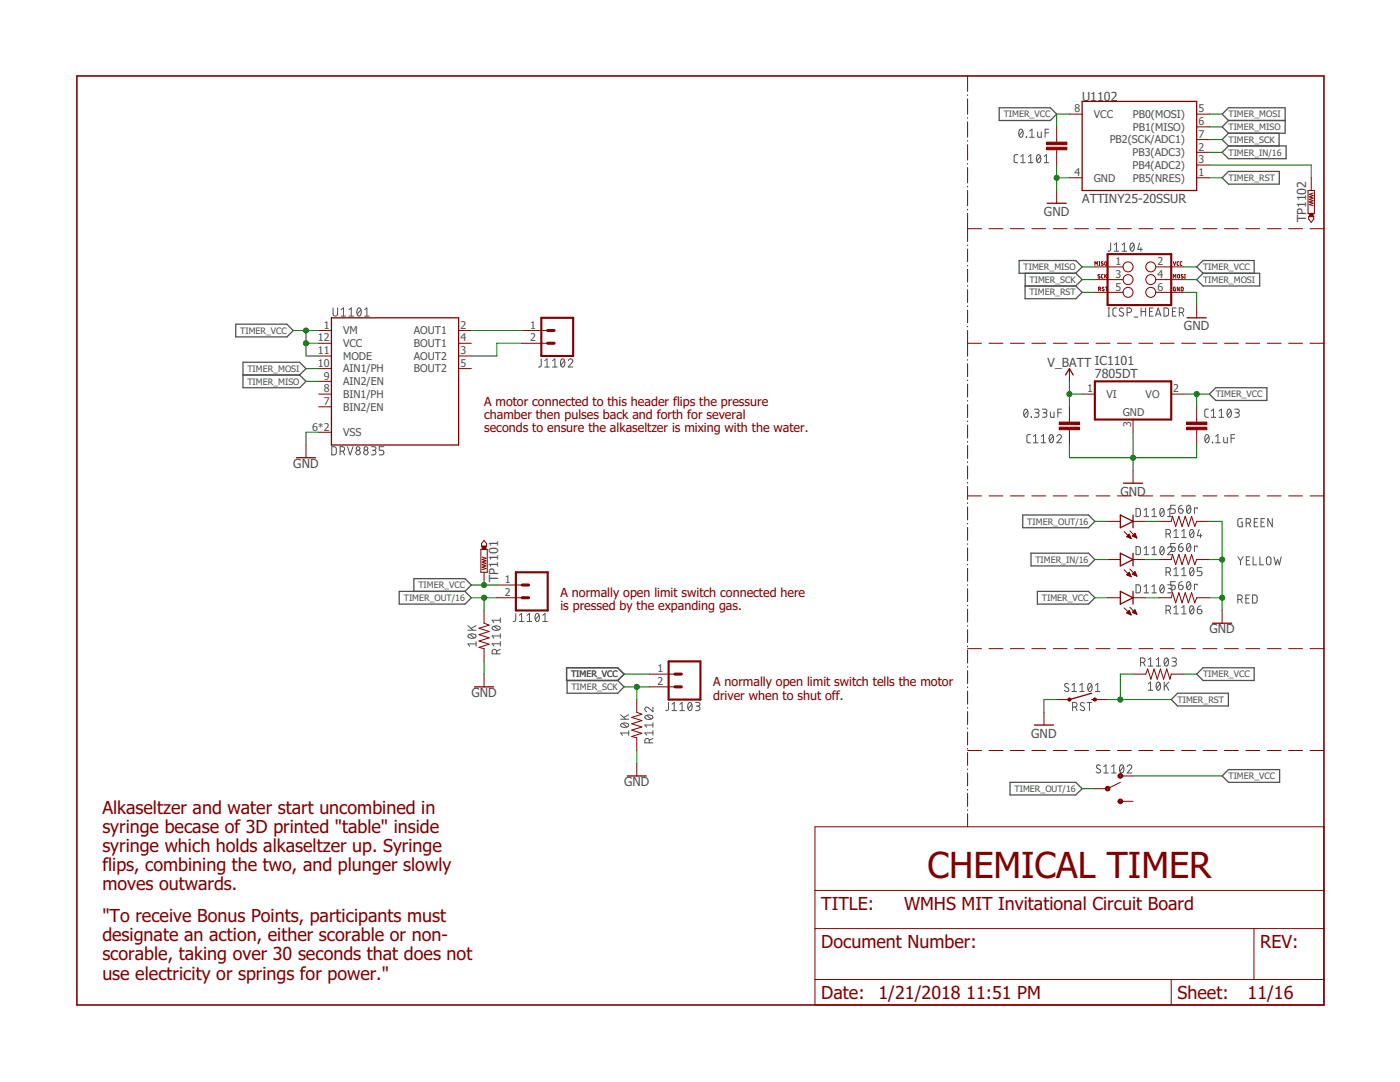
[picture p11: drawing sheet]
<svg xmlns="http://www.w3.org/2000/svg" width="279mm" height="216mm" viewBox="0 0 279 216" stroke-linecap="round" stroke-linejoin="round" font-family="sans-serif">
<g fill="none" stroke="#505050" stroke-width=".2">
<path d="M203.1 30.9h-.5l-.2 .3v1.1l.2 .1 .5 .1M203.5 25.9l.3-.1a.93 .93 0 0 1 0 1.6 .98 .98 0 0 1-.3-1.5zM203.7 32.5h.9M203.7 31.2l.5-.3v1.6M204.1 26.1l-.7 .9M204.8 27.3l.1 .1zM205.3 32.5h.9M205.3 31.2l.4-.3v1.6M205.5 27.4h.9M205.5 26.1l.5-.3v1.6M207 31l.3-.1a.95 .95 0 0 1 0 1.6 1 1 0 0 1-.3-1.5zM207.1 26.3v.9l.3 .2h.4v-1.1"/>
<path d="M207.6 31.2l-.7 .9M208.4 32.5h.9M208.4 31.2l.4-.3v1.6M208.6 26.5h.7M209.3 25.8h-.7v1.6M221.7 48.5l-.1 1.4-.2 .2h-.3M222.4 50.1h.9M222.4 48.9l.4-.4v1.6M223.9 50.1h.9M223.9 48.9l.5-.4v1.6M225.7 48.6l.3-.1a.97 .97 0 0 1 0 1.6 1.02 1.02 0 0 1-.3-1.5zM226.3 48.9l-.7 .9"/>
<path d="M227.4 48.5l-.3 1.3h.9M227.7 49.4v.7M66.5 61.4v1.2a.46 .46 0 0 0 .4 .5 .46 .46 0 0 0 .5-.5v-1.2M68.1 63.1h.9M68.1 61.8l.4-.4v1.7M69.6 63.1h.9M69.6 61.8l.5-.4v1.7M71.4 61.6l.2-.2a.95 .95 0 0 1 0 1.7 1.04 1.04 0 0 1-.2-1.5zM72 61.8l-.7 .9M72.8 63.1h.9M72.8 61.8l.4-.4v1.7M108 71.6v1.4l-.2 .2h-.3"/>
<path d="M108.7 73.2h.9M108.7 72l.5-.4v1.6M110.3 73.2h.9M110.3 72l.4-.4v1.6M112.1 71.7l.2-.1a.95 .95 0 0 1 0 1.6 1.04 1.04 0 0 1-.2-1.5zM112.6 72l-.7 .9M113.4 72a.44 .44 0 0 1 .6-.4 .44 .44 0 0 1 .2 .7l-.8 .9h.9M221.1 63.1h.4M221.1 61.4h.4M221.3 61.4v1.7M222.8 61.4l-.5 .1-.2 .3v1l.2 .3h.5M224.2 61.6l-.2-.1a.37 .37 0 0 0-.5 .1 .37 .37 0 0 0 .1 .5l.5 .3a.38 .38 0 0 1 .1 .5 .38 .38 0 0 1-.5 .2l-.3-.3"/>
<path d="M224.9 62.4h.5a.46 .46 0 0 0 .4-.5 .46 .46 0 0 0-.4-.5h-.5v1.7M226.4 63.3h.7M227.7 61.4v1.7M227.7 62.2h.9M228.6 61.4v1.7M229.4 62.2h.5M230.1 61.4h-.7v1.7h.7M230.6 63.1l.5-1.7 .6 1.7M230.7 62.7h.9M232.3 61.4l.6 .1 .3 .2v1.1l-.3 .2-.6 .1zM234 62.2h.5M234.7 61.4h-.7v1.7h.7"/>
<path d="M235.4 62.4h.4a.46 .46 0 0 0 .4-.5 .46 .46 0 0 0-.4-.5h-.4v1.7M235.9 62.4l.3 .7M66.2 89.1l.6 .1 .3 .2v.9l-.3 .4-.6 .1zM67.9 90h.4a.46 .46 0 0 0 .5-.4 .46 .46 0 0 0-.5-.5h-.4v1.7M68.4 90l.4 .8M69.3 89.1l.6 1.7 .5-1.7M74.1 89.1h.6a.36 .36 0 0 1 .3 .4 .36 .36 0 0 1-.3 .4h-.4M74.6 89.9a.46 .46 0 0 1 .4 .4 .46 .46 0 0 1-.4 .5h-.5M76.6 89.1h-.9v.8h.5a.46 .46 0 0 1 .4 .4 .46 .46 0 0 1-.4 .5h-.5M204.5 81.7l.2-.1a.95 .95 0 0 1 0 1.7 1.04 1.04 0 0 1-.2-1.6zM205.1 82l-.7 .9M205.7 86.7h-.6l-.2 .4 .1 1 .1 .2h.6"/>
<path d="M205.8 83.2l.1 .1zM206.2 88.3h.9M206.2 87.1l.5-.4v1.6M206.5 81.6h.5a.36 .36 0 0 1 .4 .4 .36 .36 0 0 1-.4 .4h-.3M206.9 82.4a.46 .46 0 0 1 .5 .4 .46 .46 0 0 1-.5 .5h-.4M207.8 88.3h.9M207.8 87.1l.5-.4v1.6M208 81.6h.6a.36 .36 0 0 1 .3 .4 .36 .36 0 0 1-.3 .4h-.4M208.5 82.4a.46 .46 0 0 1 .4 .4 .46 .46 0 0 1-.4 .5h-.5M209.6 86.8l.2-.1a.97 .97 0 0 1 0 1.6 1.02 1.02 0 0 1-.2-1.5zM209.6 82.2l.1 .9 .2 .2h.5v-1.1M210.2 87.1l-.8 .9"/>
<path d="M210.9 87.1a.44 .44 0 0 1 .7-.4 .44 .44 0 0 1 .1 .7l-.8 .9h.9M211.1 82.4h.7M211.8 81.6h-.7v1.7M240.6 86.8l.3-.1a.97 .97 0 0 1 0 1.6 1.02 1.02 0 0 1-.3-1.5zM241.2 81.6l-.6 .1-.2 .3 .1 1 .1 .2 .6 .1M241.2 87.1l-.7 .9M241.7 83.3h.9M241.7 82l.5-.4v1.7M241.9 88.2l.1 .1zM242.6 88.3h.9M242.6 87.1l.5-.4v1.6M243.3 83.3h.9"/>
<path d="M243.3 82l.5-.4v1.7M244.2 87.3v.9l.3 .1h.4v-1M245.1 81.7l.2-.1a.95 .95 0 0 1 0 1.7 1.04 1.04 0 0 1-.2-1.6zM245.7 82l-.8 .9M245.7 87.4h.7M246.4 86.7h-.7v1.6M246.4 81.6h.6a.36 .36 0 0 1 .3 .4 .36 .36 0 0 1-.3 .4h-.4M246.9 82.4a.46 .46 0 0 1 .4 .4 .46 .46 0 0 1-.4 .5h-.5M226.7 116.7h.6l.3 .3v1l-.3 .3h-.6zM226.7 109.1h.6l.3 .2v1.1l-.3 .3h-.6zM226.7 101.5h.6l.3 .2v1.1l-.3 .2-.6 .1zM228.3 118.3h.9"/>
<path d="M228.3 117.1l.5-.4v1.6M228.3 101.8l.5-.3v1.6M228.3 109.4l.5-.3v1.6M228.3 110.7h.9M228.3 103.1h.9M229.9 118.3h.9M229.9 117.1l.4-.4v1.6M229.9 101.8l.4-.3v1.6M229.9 109.4l.4-.3v1.6M229.9 110.7h.9M229.9 103.1h.9M231.6 116.8l.3-.1a.95 .95 0 0 1 0 1.6 1 1 0 0 1-.3-1.5z"/>
<path d="M231.6 109.2l.3-.1a.95 .95 0 0 1 0 1.6 1 1 0 0 1-.3-1.5zM231.6 101.6l.3-.1a.97 .97 0 0 1 0 1.6 1.03 1.03 0 0 1-.3-1.5zM232.3 117.1l-.8 .8M232.3 109.4l-.8 .9M232.3 101.8l-.8 .9M232.7 114.2h.5a.44 .44 0 0 0 .4-.5 .44 .44 0 0 0-.4-.4h-.5v1.6M232.7 106.5h.5a.44 .44 0 0 0 .4-.4 .44 .44 0 0 0-.4-.5h-.5v1.7M233 116.7h.6a.36 .36 0 0 1 .3 .4 .36 .36 0 0 1-.3 .3h-.4M233 109.4a.44 .44 0 0 1 .7-.3 .44 .44 0 0 1 .1 .7l-.8 .9h.9M233 103.1h.9M233 101.8l.5-.3v1.6M233.3 114.2l.3 .7"/>
<path d="M233.3 106.5l.3 .8M233.5 117.4a.44 .44 0 0 1 .4 .5 .44 .44 0 0 1-.4 .4h-.5M234.3 106l.4-.4v1.7M234.3 113.6l.4-.3v1.6M234.3 114.9h.9M234.3 107.3h.9M234.5 116.1h-.9v.7h.6a.45 .45 0 0 1 .4 .4 .45 .45 0 0 1-.4 .5h-.6M234.5 108.4h-.9v.8h.6a.45 .45 0 0 1 .4 .4 .45 .45 0 0 1-.4 .4h-.6M234.5 100.8h-.9v.7h.6a.46 .46 0 0 1 .4 .5 .46 .46 0 0 1-.4 .4h-.6M235.2 116.8h.6a.45 .45 0 0 1 .3 .5 .45 .45 0 0 1-.5 .4 .45 .45 0 0 1-.4-.5zM235.2 109.2h.6a.45 .45 0 0 1 .3 .5 .45 .45 0 0 1-.5 .3 .45 .45 0 0 1-.4-.4zM235.2 101.5h.6a.45 .45 0 0 1 .3 .5 .45 .45 0 0 1-.5 .4 .45 .45 0 0 1-.4-.4z"/>
<path d="M235.8 106l.5-.4v1.7M235.8 113.6l.5-.3v1.6M235.8 114.9h.9M235.8 107.3h.9M235.9 116.1l-.4 .1-.3 .6M235.9 108.4l-.4 .2-.3 .6M235.9 100.8l-.4 .1-.3 .6M237 116.2l.2-.1a.93 .93 0 0 1 0 1.6 1.02 1.02 0 0 1-.2-1.5zM237 108.5l.2-.1a.93 .93 0 0 1 0 1.6 1.02 1.02 0 0 1-.2-1.5zM237 100.9l.2-.1a.95 .95 0 0 1 0 1.6 1.06 1.06 0 0 1-.2-1.5zM237.6 116.4l-.7 .9M237.6 108.8l-.7 .9"/>
<path d="M237.6 101.2l-.7 .9M237.6 113.4l.2-.1a.95 .95 0 0 1 0 1.6 1 1 0 0 1-.2-1.5zM237.6 105.7l.2-.1a.95 .95 0 0 1 0 1.7 1 1 0 0 1-.2-1.6zM238.2 113.6l-.7 .9M238.2 106l-.7 .9M238.9 101.5v-.2h-.5v1.1M238.9 109.2v-.2h-.5v1M238.9 116.8v-.2h-.5v1.1M239.3 105.6l-.3 1.3h.9M239.6 106.5v.8M239.9 113.3h-.9v.7h.5a.45 .45 0 0 1 .4 .4 .45 .45 0 0 1-.4 .5h-.5M247 119.6h.5a.44 .44 0 0 0 .4-.4 .44 .44 0 0 0-.4-.5h-.5v1.6"/>
<path d="M247 111.1l.6 .8M247.6 119.6l.3 .7M247.6 111.9v.8M247.9 103.5h-.7l-.1 .2-.1 1 .2 .4h.7v-.9h-.3M248.1 111.1l-.5 .8M248.6 119.4h.6M248.7 104.4h.5a.44 .44 0 0 0 .4-.5 .44 .44 0 0 0-.4-.4h-.5v1.6M248.7 111.8h.6M249.2 104.4l.4 .7M249.4 118.7h-.8v1.6h.8M249.4 111.1h-.7v1.6h.7M250 118.7h.6l.2 .3 .1 .9-.3 .4h-.6z"/>
<path d="M250.1 111.1v1.6h.7M250.3 104.2h.5M251 103.5h-.7v1.6h.7M251.4 111.1v1.6h.8M251.7 104.2h.5M252.4 103.5h-.7v1.6h.7M252.9 111.2l.3-.1 .3 .1 .1 1.1a.44 .44 0 0 1-.4 .4 .44 .44 0 0 1-.4-.4zM253.9 103.5v1.6l-.9-1.6v1.6M254.3 111.1l.3 1.6 .4-1.1 .3 1.1 .4-1.6M93.4 125.8h1.6M93.4 124.8l1 1M93.5 126.7a1.02 1.02 0 0 1 1.5 .2 .97 .97 0 0 1-1.6 0z"/>
<path d="M93.7 126.6l1 .7M95 128.5h-1.6l.3 .4M95 128v.9M95 124.8l-1 .6M98.3 125.1a1.04 1.04 0 0 1 1.5 .2 .95 .95 0 0 1-1.6 0zM98.6 125l.9 .7M99.1 130.5v-.5a.46 .46 0 0 0-.4-.4 .46 .46 0 0 0-.5 .4v.5h1.6M99.8 128.5h-1.6l.4 .4M99.8 129.6l-.7 .3M99.8 123.3v.9M99.8 126.4v.9M99.8 128v.9"/>
<path d="M99.8 126.9h-1.6l.4 .4M99.8 123.8h-1.6l.4 .4M102.9 122.4v1.4l-.2 .2h-.3M103.6 124h.9M103.6 122.8l.5-.4v1.6M105.2 124h.9M105.2 122.8l.5-.4v1.6M107 122.5l.2-.1a.93 .93 0 0 1 0 1.6 1.02 1.02 0 0 1-.2-1.5zM107.6 122.8l-.8 .9M108.3 124h.9M108.3 122.8l.5-.4v1.6M213.2 136.5l-.2-.1a.38 .38 0 0 0-.5 .1 .38 .38 0 0 0 .1 .5l.5 .3a.41 .41 0 0 1 .1 .6 .41 .41 0 0 1-.6 0l-.2-.1"/>
<path d="M213.9 136.7l.5-.3v1.6M213.9 138h.9M215.5 138h.9M215.5 136.7l.4-.3v1.6M217.3 136.5l.2-.1a.97 .97 0 0 1 0 1.6 1.02 1.02 0 0 1-.2-1.5zM217.9 136.7l-.8 .9M218.6 138h.9M218.6 136.7l.5-.3v1.6M227.6 132.2h.5a.46 .46 0 0 0 .4-.5 .46 .46 0 0 0-.4-.4h-.5v1.6M228.2 132.2l.3 .7M229.2 136.5l.4-.4v1.6M229.2 137.7h.9"/>
<path d="M229.2 131.6l.4-.3v1.6M229.2 132.9h.9M230.8 132.9h.8M230.8 131.6l.4-.3v1.6M230.9 136.2l.3-.1a.95 .95 0 0 1 0 1.6 1.04 1.04 0 0 1-.3-1.5zM231.5 136.5l-.7 .9M232.3 136.1v1.6M232.5 131.4l.3-.1a.97 .97 0 0 1 0 1.6 1 1 0 0 1-.3-1.5zM232.7 121.8h.5a.44 .44 0 0 0 .4-.5 .44 .44 0 0 0-.4-.4h-.5v1.6M232.7 136.7l.6 1M233.1 131.6l-.7 .9M233.3 136.1l-1 1"/>
<path d="M233.3 121.8l.3 .7M233.9 131.3h.5a.37 .37 0 0 1 .4 .3 .37 .37 0 0 1-.4 .4h-.3M234.3 121.2l.4-.3v1.6M234.3 122.5h.9M234.3 132a.44 .44 0 0 1 .5 .5 .44 .44 0 0 1-.5 .4h-.4M235.8 122.5h.9M235.8 121.2l.5-.3v1.6M237.6 121l.2-.1a.95 .95 0 0 1 0 1.6 1 1 0 0 1-.2-1.5zM238.2 121.2l-.7 .9M239 121.6h.5a.45 .45 0 0 1 .3 .5 .45 .45 0 0 1-.4 .4 .45 .45 0 0 1-.4-.5zM239.7 120.9l-.5 .1-.2 .6M123.9 143.5h1.6"/>
<path d="M123.9 142.6l1 .9M124 144.5a1.02 1.02 0 0 1 1.5 .2 .93 .93 0 0 1-1.6 0zM124.2 144.3l.9 .8M125.5 146.3h-1.6l.3 .4M125.5 145.8v.9M125.5 142.6l-1 .6M128.8 142.9a1 1 0 0 1 1.5 .2 .95 .95 0 0 1-1.6 0zM129.1 142.7l.8 .8M129.6 148.2v-.4a.44 .44 0 0 0-.5-.5 .44 .44 0 0 0-.4 .5v.4h1.6M130.3 141.1v.9l-.9-.8a.45 .45 0 0 0-.7 .2 .45 .45 0 0 0 .4 .6M130.3 147.3l-.7 .4M130.3 146.2h-1.6l.4 .5"/>
<path d="M130.3 144.2v.9M130.3 145.8v.9M130.3 144.7h-1.6l.4 .4M133.4 140.2v1.4l-.2 .2h-.3M134.1 141.8h.9M134.1 140.5l.5-.3v1.6M135.7 141.8h.9M135.7 140.5l.4-.3v1.6M137.5 140.3l.2-.1a.97 .97 0 0 1 0 1.6 1 1 0 0 1-.2-1.5zM138 140.5l-.7 .9M138.8 140.2h.5a.36 .36 0 0 1 .4 .3 .36 .36 0 0 1-.4 .4h-.3M139.3 140.9a.46 .46 0 0 1 .4 .4 .46 .46 0 0 1-.4 .5h-.5"/>
<path d="M214.1 141.1h.4a.46 .46 0 0 0 .5-.5 .46 .46 0 0 0-.5-.4h-.4v1.6M214.6 141.1l.4 .7M216.4 140.3l-.2-.1a.37 .37 0 0 0-.5 .1 .37 .37 0 0 0 .1 .5l.5 .3a.38 .38 0 0 1 .1 .5 .38 .38 0 0 1-.5 .2l-.3-.2M217 140.2h.9M217.4 140.2v1.6M219.6 152.8l-.2-.1a.38 .38 0 0 0-.5 .1 .38 .38 0 0 0 .1 .5l.5 .3a.41 .41 0 0 1 0 .6 .41 .41 0 0 1-.6-.1l-.1-.1M220.3 153l.4-.4v1.6M220.3 154.2h.9M221.8 154.2h.9M221.8 153l.5-.4v1.6M223.6 152.7l.3-.1a.97 .97 0 0 1 0 1.6 1.02 1.02 0 0 1-.3-1.5zM224.2 153l-.7 .9"/>
<path d="M225 153a.45 .45 0 0 1 .6-.4 .45 .45 0 0 1 .1 .7l-.7 .9h.9"/>
<circle cx="71.5" cy="89.5" r=".36"/>
<circle cx="71.5" cy="90.3" r=".44"/>
<circle cx="73" cy="89.5" r=".36"/>
<circle cx="73" cy="90.3" r=".44"/>
</g>
<g fill="none" stroke="#505050" stroke-width=".25">
<path d="M199.4 21.5h10.2l1.3 1.3-1.3 1.2h-10.2zM243.9 35.5l1.3-1.3h10.1v2.5h-10.1zM245.2 24h11.3M245.2 24l-1.3-1.2 1.3-1.3h11.3v5.1h-11.3M245.2 24l-1.3 1.3 1.3 1.3M245.2 26.6l-1.3 1.3 1.3 1.2M245.2 29.1h11.5v2.6h-11.5l-1.3-1.3zM255.3 26.6v2.5M203.4 52h11.3l1.3 1.3-1.3 1.2h-11.3zM204.6 57.1h10.1l1.3 1.2-1.3 1.3h-10.1zM204.6 54.5v2.6M214.7 54.5l1.3 1.3-1.3 1.3"/>
<path d="M240.1 54.5l-1.3-1.2 1.3-1.3h10.2v2.5M240.1 54.5h11.3v2.6h-11.3l-1.3-1.3zM47.1 64.7h10.2l1.2 1.3-1.2 1.2h-10.2zM48.5 72.3h11.3l1.3 1.3-1.3 1.2 1.3 1.3-1.3 1.3h-11.3zM48.5 74.8h11.3M241.4 78.6l1.2-1.2h10.2v2.5h-10.2zM79.7 118h13.1l1.3 1.3-1.3 1.2h-13.1zM82.6 118v-2.5h10.2l1.3 1.2-1.3 1.3M204.1 102.8h13.1l1.3 1.2-1.3 1.3h-13.1zM205.8 110.4h11.4l1.3 1.3-1.3 1.2h-11.4zM207 118h10.2l1.3 1.3-1.3 1.2h-10.2zM113.1 133.2h10.2l1.2 1.3-1.2 1.3h-10.2z"/>
<path d="M113.2 135.8v2.5h10.1l1.2-1.2-1.2-1.3M233.7 139.6l1.3-1.3h10.2v2.6h-10.2zM238.8 134.5l1.3-1.3h10.2v2.6h-10.2zM201.6 156.1h13.1l1.3 1.3-1.3 1.2h-13.1zM243.9 154.8l1.3-1.2h10.2v2.5h-10.2z"/>
</g>
<g fill="none" stroke="#800000" stroke-width=".2">
<path d="M193.1 15.2v3M193.1 18.9v.1M193.1 19.7v3.1M193.1 23.5v.1M193.1 24.3v3.1M193.1 28v.2M193.1 28.9v3M193.1 32.6v.1M193.1 33.4v3.1M193.1 37.2v.1M193.1 38v3.1M210.9 25.3v3.1"/>
<path d="M210.9 29.9v3M210.9 38v2.6M213.4 22.8h2.6M213.4 35.5h2.6M238.8 22.8h2.6M238.8 25.3h2.6M238.8 35.5h2.6M238.8 27.9h2.6M238.8 30.4h2.6M238.8 32.9h2.6M261 38h1.3v4.6h-1.3zM261.7 35.5v2.5"/>
<path d="M262.1 38.5l-.8 .3 .8 .2-.8 .3 .8 .2-.8 .3 .8 .2-.8 .3 .8 .3-.8 .2 .8 .3M193.1 41.7v.2M193.1 42.6v5.6M193.1 48.9v.1M193.1 49.7v2.5M193.1 52.9v.2M193.1 53.7v2.6M193.1 57v.1M193.1 57.8v2.6M193.1 45.6h2.8M197.4 45.6h2.8M201.7 45.6h2.7"/>
<path d="M205.9 45.6h2.8M210.2 45.6h2.8M214.5 45.6h2.7M218.5 53v-.8l.3 .4 .2-.4v.8M218.5 53.3h5.7M218.5 55.8h5.7M218.5 58.3h5.7M218.7 45.6h2.8M219.2 57.7l.4-.1-.1-.3h-.3v.7M219.3 53h.2M219.3 52.2h.2M219.4 52.2v.8"/>
<path d="M219.5 57.7l.1 .3M219.5 54.8h-.3l-.1 .1 .4 .3v.3l-.4-.1M220.1 52.3l-.2-.1-.1 .2 .4 .3v.2h-.4M220.2 54.8l-.4 .1 .1 .5 .3 .1M220.3 57.4l-.3-.1v.2l.3 .3v.2l-.4-.1M220.5 54.8v.7M220.5 52.3l.2-.1 .2 .1-.1 .6h-.3zM220.6 57.3h.4M220.6 55.1l.3 .4M220.8 57.3v.7M220.9 54.8l-.4 .4M223 45.6h2.8"/>
<path d="M227.3 45.6h2.8M230.7 53.3h5.6M230.7 55.8h5.6M230.7 58.3h5.6M231.5 45.6h2.8M234.2 55.5v-.7l.2 .4 .3-.4v.7M234.2 52.2l.2 .8 .3-.8M234.6 57.3l-.4 .1 .1 .6h.3v-.4h-.2M235 54.9l.2-.1 .2 .1-.1 .6-.3-.1zM235.3 52.2l-.4 .2v.5l.4 .1M235.4 57.3v.7l-.5-.7v.7M235.7 57.3l.4 .1-.1 .6h-.3z"/>
<path d="M235.8 45.6h2.8M235.9 52.2l-.4 .2 .1 .5 .3 .1M236.1 54.8h-.3l-.1 .1 .4 .3v.2h-.4M236.4 55.5h.2M236.4 54.8h.2M236.5 54.8v.7M240.1 45.6h2.8M244.4 45.6h2.7M248.6 45.6h2.8M252.9 45.6h2.8M257.2 45.6h2.7M261.2 43.2h1v.5l-.5 .7-.5-.7z"/>
<path d="M261.5 45.6h2.7M63.6 68.5h2.5M63.6 73.6h2.5M63.6 76.1h2.5M63.6 66h2.5M63.6 71h2.5M63.6 78.6h2.5M91.5 68.5h2.6M91.5 73.6h2.6M91.5 66h2.6M91.5 71h2.6M104.2 68.5h5.1"/>
<path d="M104.2 66h5.1M193.1 61v.2M193.1 61.9v2.5M193.1 65.1v.1M193.1 65.9v5.2M193.1 71.8v.1M193.1 72.6v2.6M193.1 75.8v.2M193.1 76.6v2.6M193.1 79.9v.2M193.1 68.5h2.8M197.4 68.5h2.8"/>
<path d="M201.7 68.5h2.7M205.9 68.5h2.8M210.2 68.5h2.8M213.4 73.6v2.5M214.5 68.5h2.7M216 78.6h2.5M218.7 68.5h2.8M223 68.5h2.8M227.3 68.5h2.8M231.5 68.5h2.8M233.7 78.6h2.6M235.8 68.5h2.8"/>
<path d="M238.8 60.9v2.5M240.1 68.5h2.8M244.4 68.5h2.7M248.6 68.5h2.8M252.9 68.5h2.8M257.2 68.5h2.7M261.5 68.5h2.7M61.1 88.8v2.5M63.6 81.2h2.5M63.6 86.3h2.5M193.1 80.7v2.6M193.1 84v.1"/>
<path d="M193.1 84.8v2.6M193.1 88.1v.1M193.1 88.9v2.6M193.1 92.2v.1M193.1 93v2.6M193.1 96.2v.2M193.1 97.1v2.6M193.1 99h2.8M197.4 99h2.8M201.7 99h2.7M205.9 99h2.8M210.2 99h2.8"/>
<path d="M213.4 81.2v3M213.4 85.7v3.1M214.5 99h2.7M218.7 99h2.8M223 99h2.8M226.1 83.7v2.6M226.1 93.9v2.5M227.3 99h2.8M231.5 99h2.8M235.8 99h2.8M238.8 81.2v3M238.8 85.7v3.1"/>
<path d="M240.1 99h2.8M244.4 99h2.7M248.6 99h2.8M252.9 99h2.8M257.2 99h2.7M261.5 99h2.7M96 109.6h1.2v4.6h-1.2zM96.2 111.1l.8 .3-.8 .3 .8 .2-.8 .3 .8 .2-.8 .3 .8 .2-.8 .3 .8 .2-.8 .3M96.6 114.2v2.5M96.6 107.8l.5 .7v.5h-1v-.5zM99.1 116.7h5.1M99.1 119.3h5.1"/>
<path d="M193.1 100.3v.2M193.1 101.2v2.5M193.1 104.4v.1M193.1 105.2v2.6M193.1 108.5v.1M193.1 109.3v2.6M193.1 112.6v.1M193.1 113.4v2.6M193.1 116.7v.1M193.1 117.5v2.6M221 119.3h2.6M221 111.7h2.6"/>
<path d="M221 104h2.6M224.3 113.7l1.4 1.4M224.3 106.1l1.4 1.4M224.9 114.7l.5-.5 .3 .9zM224.9 107.1l.8 .4M224.9 107.1l.5-.5 .3 .9M224.9 107.1h.7M224.9 114.7h.7M225 106.9h.5M225 114.8h.6M225 114.5h.5M225.1 107.2h.5"/>
<path d="M225.1 106.8h.4M225.1 114.4h.4M225.3 114.3h.1M225.3 106.7h.1M225.3 114.9h.4M225.4 107.3h.3M225.5 113.6l1.4 1.4M225.5 105.9l1.4 1.4M225.6 115h.1M225.6 107.4h.1M226 114.6l.9 .4M226 114.6l.5-.5 .4 .9"/>
<path d="M226 106.9h.7M226 114.5h.7M226.1 119.3h2.6M226.1 111.7h2.6M226.1 104h2.6M226.1 106.8h.6M226.2 114.4h.5M226.2 114.7h.6M226.2 107.1h.6M226.3 114.3h.3M226.3 106.7h.3M226.4 106.6h.2"/>
<path d="M226.4 114.2h.1M226.5 114.8h.3M226.5 107.2h.3M226.5 106.4l-.5 .6 .9 .3M226.5 106.4l.4 .9M226.5 106.4h.1M226.8 114.9h.1M226.8 107.3h.1M231.2 119.3h2.5l.3-1 .6 2 .7-2 .6 2 .6-2 .7 2 .6-2 .6 2 .4-1h2.6M231.2 111.7h2.5l.3-1.1 .6 2.1 .7-2.1 .6 2.1 .6-2.1 .7 2.1 .6-2.1 .6 2.1 .4-1h2.6M231.2 104h2.5l.3-1 .6 2.1 .7-2.1 .6 2.1 .6-2.1 .7 2.1 .6-2.1 .6 2.1 .4-1.1h2.6M96.6 121.8v2.6l1 .3-2 .7 2 .6-2 .6 2 .7-2 .6 2 .6-2 .7 1 .2v2.6"/>
<path d="M96.6 134.5v2.6M127.1 139.6v2.5l1 .4-2 .7 2 .6-2 .6 2 .7-2 .6 2 .6-2 .7 1 .2v2.6M129.6 134.5h5.1M129.6 137.1h5.1M193.1 120.8v.1M193.1 121.6v2.5M193.1 124.8v.2M193.1 125.6v2.6M193.1 128.9v.2M193.1 129.7v2.6M193.1 133v.1M193.1 133.8v2.6"/>
<path d="M193.1 137.1v.1M193.1 137.9v2.6M193.1 129.4h2.8M197.4 129.4h2.8M201.7 129.4h2.7M205.9 129.4h2.8M210.2 129.4h2.8M210.9 139.6h2.5M214.5 129.4h2.7M218.5 139.6h2.5M218.7 129.4h2.8M223 129.4h2.8"/>
<path d="M224.3 121.3l1.4 1.4M224.9 122.3l.5-.5 .3 .9zM224.9 122.3h.7M225 122.4h.6M225 122.1h.5M225.2 122h.2M225.3 122.5h.4M225.3 121.9h.1M225.5 121.2l1.4 1.4M225.6 122.6h.1M226 122.2l.5-.5 .4 .9zM226.1 122.1h.6"/>
<path d="M226.1 134.5h2.6l.3-1 .7 2 .6-2 .6 2 .7-2 .6 2 .7-2 .6 2 .2-1h2.6M226.1 122.3h.7M226.2 122h.5M226.3 121.9h.3M226.4 122.4h.4M226.4 121.8h.1M226.7 122.5h.2M227.3 129.4h2.8M231.5 129.4h2.8M235.8 129.4h2.8M240.1 129.4h2.8M243.9 121.8v2.6"/>
<path d="M244.4 129.4h2.7M248.6 129.4h2.8M252.9 129.4h2.8M257.2 129.4h2.7M261.5 129.4h2.7M127.1 152.3v2.5M193.1 141.2v.1M193.1 142v2.6M193.1 145.2v.2M193.1 146.1v2.6M193.1 149.3v.2M193.1 150.2v2.5"/>
<path d="M193.1 153.4v.1M193.1 154.2v2.6M193.1 157.5v.1M193.1 158.3v2.6M193.1 149.8h2.8M197.4 149.8h2.8M201.7 149.8h2.7M205.9 149.8h2.8M208.3 142.1v2.6M210.2 149.8h2.8M214.5 149.8h2.7M218.7 149.8h2.8"/>
<path d="M223 149.8h2.8M223.6 156.1l-2.6 1.3h-2.5M223.6 159.9h2.5M223.6 154.8h2.5M227.3 149.8h2.8M231.5 149.8h2.8M235.8 149.8h2.8M240.1 149.8h2.8M244.4 149.8h2.7M248.6 149.8h2.8M252.9 149.8h2.8M257.2 149.8h2.7"/>
<path d="M261.5 149.8h2.7M162.6 165h101.6v35.5h-101.6zM162.6 177.7h101.6M193.1 161.6v.1M193.1 162.4v2.6M162.6 185.3h101.6M162.6 195.5h101.6M233.7 195.5v5M250.3 185.3v10.2"/>
<circle cx="225.1" cy="53.3" r=".99"/>
<circle cx="225.1" cy="55.8" r=".99"/>
<circle cx="225.1" cy="58.3" r=".99"/>
<circle cx="229.7" cy="53.3" r=".99"/>
<circle cx="229.7" cy="58.3" r=".99"/>
<circle cx="229.7" cy="55.8" r=".99"/>
</g>
<path d="M15.3 15.2h248.9v185.3h-248.9z" fill="none" stroke="#800000" stroke-width=".32"/>
<path d="M221 50.7h12.7v10.2h-12.7zM108 63.4h6.4v7.6h-6.4zM218.5 76.1h15.2v7.6h-15.2zM103 114.2h6.3v7.6h-6.3zM133.4 132h6.4v7.6h-6.4z" fill="none" stroke="#800000" stroke-width=".42"/>
<path d="M109.3 68.5h1.3M109.3 66h1.3M104.2 119.3h1.3M104.2 116.7h1.3M134.7 137.1h1.3M134.7 134.5h1.3" fill="none" stroke="#800000" stroke-width=".61"/>
<g fill="none" stroke="#800000" stroke-width=".25">
<path d="M216 20.2h22.8v17.8h-22.8zM209 40.6h3.8M66.1 63.4h25.4v25.4h-25.4zM212.7 74.8l.7-1.2 .8 1.2M236.9 63.4h3.8M59.2 91.3h3.8M224.2 96.4h3.8M223.6 118l2.5 1.3-2.5 1.2zM223.6 102.8l2.5 1.2-2.5 1.3zM223.6 110.4l2.5 1.3-2.5 1.2zM226.1 102.8v2.5M226.1 110.4v2.5"/>
<path d="M226.1 118v2.5M94.7 137.1h3.8M217.9 139.6h.6M217.9 138.3l-4.5 1.3M242 124.4h3.8M125.2 154.8h3.8M206.4 144.7h3.8"/>
</g>
<g fill="#800000" stroke="#800000" stroke-width=".2">
<path d="M208.9 28.4h4v.5h-4z"/>
<path d="M208.9 29.4h4v.5h-4z"/>
<path d="M211.4 84.2h4.1v.5h-4.1z"/>
<path d="M211.4 85.2h4.1v.5h-4.1z"/>
<path d="M236.8 85.2h4.1v.5h-4.1z"/>
<path d="M236.8 84.2h4.1v.5h-4.1z"/>
<path d="M96.2 109h.8v.6h-.8z"/>
<path d="M261.3 42.6h.8v.6h-.8z"/>
</g>
<g fill="#800000" stroke="#800000" stroke-width=".2">
<path d="M223.3 154.5a.46 .46 0 0 1 .7 .2 .46 .46 0 0 1-.3 .6 .46 .46 0 0 1-.6-.5h.2a.26 .26 0 0 1 .4-.2 .26 .26 0 0 1 .1 .4 .26 .26 0 0 1-.4-.1l-.3-.1z" fill-rule="evenodd"/>
<path d="M223.3 159.5a.47 .47 0 0 1 .7 .2 .47 .47 0 0 1-.3 .7 .47 .47 0 0 1-.6-.5h.2a.26 .26 0 0 1 .4-.2 .26 .26 0 0 1 .1 .4 .26 .26 0 0 1-.4-.1l-.1-.1h-.2z" fill-rule="evenodd"/>
<path d="M220.8 157a.47 .47 0 0 1 .7 .2 .47 .47 0 0 1-.4 .6 .47 .47 0 0 1-.5-.4h.2a.26 .26 0 0 1 .4-.3 .26 .26 0 0 1 0 .5 .26 .26 0 0 1-.4-.1l-.2-.1z" fill-rule="evenodd"/>
<circle cx="213.4" cy="139.6" r=".33"/>
<circle cx="218.5" cy="139.6" r=".33"/>
</g>
<g fill="none" stroke="#008000" stroke-width=".2">
<path d="M210.9 35.5h2.5M210.9 32.9v5.1M213.4 22.8h-2.5v2.5M241.4 35.5h2.5M241.4 22.8h2.5M241.4 25.3h2.5M241.4 27.9h2.5M241.4 30.4h2.5M241.4 32.9h20.3v2.6M216 58.3h2.5M216 53.3h2.5M216 55.8h2.5"/>
<path d="M236.3 58.3h2.5v2.6M236.3 53.3h2.5M236.3 55.8h2.5M58.5 66h5.1M61.1 66v5h2.5M61.1 68.5h2.5M61.1 73.6h2.5M61.1 76.1h2.5M94.1 66h10.1M104.2 68.5h-5.1v2.5h-5M213.4 76.1v5.1M213.4 78.6h2.6"/>
<path d="M236.3 78.6h5.1M238.8 78.6v2.6M63.6 86.3h-2.5v2.5M213.4 88.8v2.5h25.4v-2.5M226.1 86.3v7.6M94.1 119.3h5M94.1 116.7h5M96.6 119.3v2.5M218.5 119.3h2.5M218.5 104h2.5M218.5 111.7h2.5M228.7 119.3h2.5"/>
<path d="M228.7 104h2.5M228.7 111.7h2.5M241.4 119.3h2.5M241.4 104h2.5v17.8M241.4 111.7h2.5M96.6 132v2.5M124.5 134.5h5.1M124.5 137.1h5.1M127.1 137.1v2.5M210.9 139.6h-2.6v2.5M221 139.6h12.7M226.1 134.5h-2.5v5.1"/>
<path d="M236.3 134.5h2.5M127.1 149.8v2.5M216 157.4h2.5M226.1 154.8h17.8"/>
</g>
<g fill="#008000" stroke="#008000" stroke-width=".2">
<circle cx="210.9" cy="35.5" r=".51"/>
<circle cx="226.1" cy="91.3" r=".51"/>
<circle cx="243.9" cy="111.7" r=".51"/>
<circle cx="243.9" cy="119.3" r=".51"/>
<circle cx="61.1" cy="66" r=".51"/>
<circle cx="61.1" cy="68.5" r=".51"/>
<circle cx="96.6" cy="116.7" r=".51"/>
<circle cx="238.8" cy="78.6" r=".51"/>
<circle cx="96.6" cy="119.3" r=".51"/>
<circle cx="127.1" cy="137.1" r=".51"/>
<circle cx="223.6" cy="139.6" r=".51"/>
<circle cx="213.4" cy="78.6" r=".51"/>
</g>
<text font-size="7.2" fill="#800000" x="185.1" y="175.1">CHEMICAL TIMER</text>
<g font-size="3.6" fill="#800000">
<text x="20.4" y="162.4">Alkaseltzer and water start uncombined in</text>
<text x="20.4" y="166.2">syringe becase of 3D printed &quot;table&quot; inside</text>
<text x="20.4" y="170.1">syringe which holds alkaseltzer up. Syringe</text>
<text x="20.4" y="173.9">flips, combining the two, and plunger slowly</text>
<text x="20.4" y="177.7">moves outwards.</text>
<text x="20.4" y="184">&quot;To receive Bonus Points, participants must</text>
<text x="163.9" y="181.5">TITLE:</text>
<text x="180.4" y="181.5">WMHS MIT Invitational Circuit Board</text>
<text x="20.4" y="187.8">designate an action, either scorable or non-</text>
<text x="20.4" y="191.6">scorable, taking over 30 seconds that does not</text>
<text x="163.9" y="189.1">Document Number:</text>
<text x="251.5" y="189.1">REV:</text>
<text x="20.4" y="195.5">use electricity or springs for power.&quot;</text>
<text x="163.9" y="199.3">Date:</text>
<text x="175.3" y="199.3">1/21/2018</text>
<text x="192.8" y="199.3">11:51 PM</text>
<text x="235" y="199.3">Sheet:</text>
<text x="249" y="199.3">11/16</text>
</g>
<g font-size="2.5" fill="#505050">
<text x="216" y="20.2">U1102</text>
<text x="216" y="40.6">ATTINY25-20SSUR</text>
<text x="208.4" y="43.1">GND</text>
<text x="260.7" y="44.4" transform="rotate(-90 260.7 44.4)">TP1102</text>
<text x="236.3" y="65.9">GND</text>
<text x="209.1" y="73.3">V_BATT IC1101</text>
<text x="218.5" y="75.5">7805DT</text>
<text x="58.5" y="93.4">GND</text>
<text x="223.6" y="99">GND</text>
<text x="99.4" y="116.1" transform="rotate(-90 99.4 116.1)">TP1101</text>
<text x="241.4" y="126.4">GND</text>
<text x="94.1" y="139.1">GND</text>
<text x="205.8" y="147.2">GND</text>
<text x="124.6" y="156.9">GND</text>
</g>
<g font-size="2.5" fill="#800000">
<text x="96.6" y="80.9">A motor connected to this header flips the pressure</text>
<text x="96.6" y="83.6">chamber then pulses back and forth for several</text>
<text x="96.6" y="86.3">seconds to ensure the alkaseltzer is mixing with the water.</text>
<text x="111.8" y="119.1">A normally open limit switch connected here</text>
<text x="111.8" y="121.8">is pressed by the expanding gas.</text>
<text x="142.3" y="136.9">A normally open limit switch tells the motor</text>
<text x="142.3" y="139.6">driver when to shut off.</text>
</g>
<g font-size="2.1" fill="#505050">
<text x="214.4" y="22.4">8</text>
<text x="218.3" y="23.5">VCC</text>
<text x="226.1" y="23.5">PB0(MOSI)</text>
<text x="239.2" y="22.4">5</text>
<text x="221.5" y="28.6">PB2(SCK/ADC1)</text>
<text x="226.1" y="26.1">PB1(MISO)</text>
<text x="239.2" y="25">6</text>
<text x="239.2" y="27.5">7</text>
<text x="214.4" y="35.1">4</text>
<text x="226" y="31.2">PB3(ADC3)</text>
<text x="226" y="33.7">PB4(ADC2)</text>
<text x="239.2" y="35.1">1</text>
<text x="239.2" y="30">2</text>
<text x="239.2" y="32.6">3</text>
<text x="218.3" y="36.2">GND</text>
<text x="226.1" y="36.2">PB5(NRES)</text>
<text x="222.6" y="52.9">1</text>
<text x="231" y="52.9">2</text>
<text x="222.6" y="55.4">3</text>
<text x="222.6" y="58">5</text>
<text x="231" y="55.4">4</text>
<text x="231" y="58">6</text>
<text x="64.6" y="65.6">1</text>
<text x="91.9" y="65.6">2</text>
<text x="105.8" y="65.6">1</text>
<text x="63.5" y="70.7">11</text>
<text x="63.5" y="68.1">12</text>
<text x="68.5" y="71.8">MODE</text>
<text x="68.5" y="69.2">VCC</text>
<text x="68.5" y="66.7">VM</text>
<text x="82.6" y="66.7">AOUT1</text>
<text x="82.6" y="71.8">AOUT2</text>
<text x="82.6" y="69.2">BOUT1</text>
<text x="91.9" y="70.7">3</text>
<text x="91.9" y="68.1">4</text>
<text x="105.8" y="68.1">2</text>
<text x="63.5" y="73.2">10</text>
<text x="64.6" y="75.7">9</text>
<text x="68.5" y="74.3">AIN1/PH</text>
<text x="68.5" y="76.9">AIN2/EN</text>
<text x="82.6" y="74.3">BOUT2</text>
<text x="91.9" y="73.2">5</text>
<text x="64.6" y="78.3">8</text>
<text x="64.6" y="80.8">7</text>
<text x="68.5" y="79.4">BIN1/PH</text>
<text x="68.5" y="81.9">BIN2/EN</text>
<text x="217" y="78.3">1</text>
<text x="220.8" y="79.4">VI</text>
<text x="224.1" y="83">GND</text>
<text x="228.6" y="79.4">VO</text>
<text x="234.1" y="78.3">2</text>
<text x="62.3" y="85.9">6*2</text>
<text x="68.5" y="87">VSS</text>
<text x="225.8" y="85.2" transform="rotate(-90 225.8 85.2)">3</text>
<text x="100.7" y="116.4">1</text>
<text x="100.7" y="118.9">2</text>
<text x="131.2" y="134.2">1</text>
<text x="131.2" y="136.7">2</text>
</g>
<g font-size="1.8" fill="#505050">
<text x="200.3" y="23.4">TIMER_VCC</text>
<text x="245.2" y="23.4">TIMER_MOSI</text>
<text x="245.2" y="26">TIMER_MISO</text>
<text x="245.2" y="28.5">TIMER_SCK</text>
<text x="245.2" y="31">TIMER_IN/16</text>
<text x="245.2" y="36.1">TIMER_RST</text>
<text x="204.3" y="53.9">TIMER_MISO</text>
<text x="240.1" y="53.9">TIMER_VCC</text>
<text x="205.4" y="59">TIMER_RST</text>
<text x="205.5" y="56.4">TIMER_SCK</text>
<text x="240.1" y="56.4">TIMER_MOSI</text>
<text x="47.9" y="66.6">TIMER_VCC</text>
<text x="49.4" y="74.2">TIMER_MOSI</text>
<text x="49.4" y="76.7">TIMER_MISO</text>
<text x="242.6" y="79.3">TIMER_VCC</text>
<text x="205" y="104.7">TIMER_OUT/16</text>
<text x="206.6" y="112.3">TIMER_IN/16</text>
<text x="80.6" y="119.9">TIMER_OUT/16</text>
<text x="83.5" y="117.4">TIMER_VCC</text>
<text x="207.9" y="119.9">TIMER_VCC</text>
<text x="114" y="135.1">TIMER_VCC</text>
<text x="114" y="137.7">TIMER_SCK</text>
<text x="240.1" y="135.1">TIMER_VCC</text>
<text x="235" y="140.2">TIMER_RST</text>
<text x="245.2" y="155.5">TIMER_VCC</text>
<text x="202.5" y="158">TIMER_OUT/16</text>
</g>
</svg>
